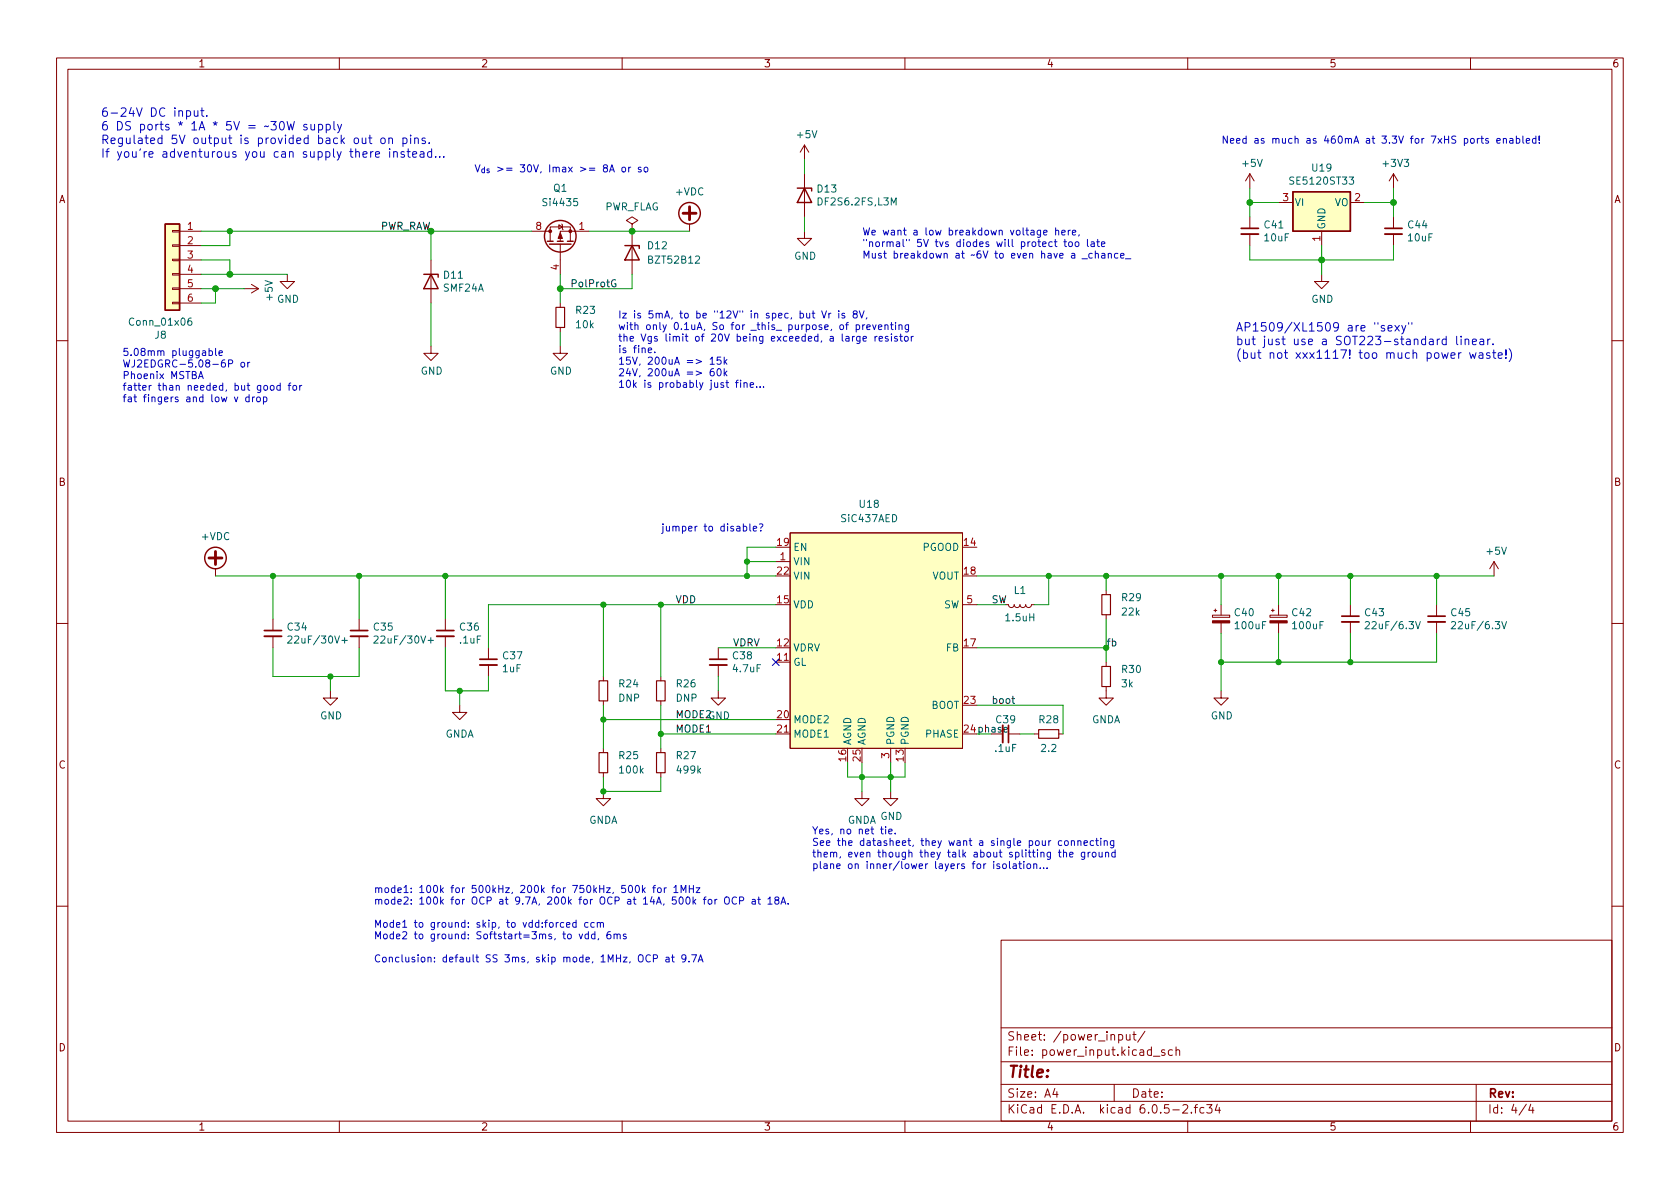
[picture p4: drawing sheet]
<svg xmlns="http://www.w3.org/2000/svg" width="297mm" height="210mm" viewBox="0 0 297 210" stroke-linecap="round" stroke-linejoin="round" font-family="sans-serif">
<g fill="none" stroke="#840000" stroke-width=".18">
<path d="M10 10.2h277v190.1h-277zM12 12.2h273v186.1h-273zM60 10.2v2M110 10.2v2M160 10.2v2M210 10.2v2M260 10.2v2M98.8 39.7l.6 .4-.6 .4zM99.3 39.6l.1 .1v.8l.2 .1M111.8 39.6l1-.6-1-.7-1.1 .7 1.1 .6v1.3M121.9 39.6v1.3M142.2 25.6v2.6"/>
<path d="M142.2 30.7v7.6M142.2 25.6l-.7 1.3M142.2 25.6l.8 1.3M221 30.7v2.6M221 38.3v2.1M221 30.7l-.8 1.3M221 30.7l.7 1.3M226.1 35.8h2.5M238.8 35.8h2.5M246.4 30.7v2.6M246.4 38.3v2.1M246.4 30.7l-.8 1.3"/>
<path d="M246.4 30.7l.7 1.3M30.5 53.5h1.2v.2h-1.2zM30.5 50.9h1.2v.3h-1.2zM30.5 48.4h1.2v.2h-1.2zM30.5 45.8h1.2v.3h-1.2zM30.5 43.3h1.2v.3h-1.2zM30.5 40.8h1.2v.2h-1.2zM31.7 40.9h3.9M31.7 43.4h3.9M31.7 46h3.9M31.7 48.5h3.9M31.7 51h3.9"/>
<path d="M31.7 53.6h3.9M43.2 51h2.5M44.4 50.3l1.3 .7M45.7 51l-1.3 .8M50.8 48.5v1.3h1.3l-1.3 1.2-1.3-1.2h1.3M76.2 46v7.6M94 40.9h3.3M97.3 42.7v-2.6h3.5v2.6M99.1 43.2v5.3M99.1 53.6v.8M99.1 57.9v.8M104.1 40.9h-5v1.8"/>
<path d="M111.8 40.9h.1M111.8 40.9v7.6M142.2 40.9v1.3h1.3l-1.3 1.2-1.2-1.2h1.2M221 41.4v2M233.7 48.5v1.3h1.2l-1.2 1.2-1.3-1.2h1.3M233.7 40.9v2.5M246.4 41.4v2M10 60.2h2M76.2 61.2v1.3h1.3l-1.3 1.2-1.3-1.2h1.3M99.1 61.2v1.3h1.2l-1.2 1.2-1.3-1.2h1.3M285 60.2h2M137.2 99.3h2.5"/>
<path d="M139.7 94.2h30.5v38.1h-30.5zM264.2 99.3l-.8 1.3M264.2 99.3v2.5M264.2 99.3l.7 1.3M10 110.2h2M38.1 100.6v1.2M48.3 109.5v2M48.3 112.5v2M63.5 109.5v2M63.5 112.5v2M78.7 109.5v2M78.7 112.5v2"/>
<path d="M86.4 114.5v2.1M86.4 117.6v2M106.7 119.6v.8M116.8 119.6v.8M127 114.5v2.1M127 117.6v2M137.2 117.1h2.5M170.2 106.9h2.5M182.9 106.9h-.5l-.2 .4-.3 .1-.4-.1-.1-.4-.2 .4-.3 .1-.4-.1-.2-.4-.2 .4-.4 .1-.3-.1-.1-.4-.2 .4-.4 .1-.3-.1-.1-.4M195.6 104.4v.8M195.6 108.7v.8M195.6 117.1v.8"/>
<path d="M214.4 108.8h3v.4h-3zM214.6 107.9h.5M214.9 107.7v.5M215.9 106.9v1.9M215.9 110.2v1.8M224.5 108.8h3.1v.4h-3.1zM224.8 107.9h.5M225 107.7v.5M226.1 106.9v1.9M226.1 110.2v1.8M238.8 106.9v2.1M238.8 110v2"/>
<path d="M254 106.9v2.1M254 110v2M285 110.2h2M58.4 122.2v1.2h1.3l-1.3 1.3-1.3-1.3h1.3M81.3 124.7v1.3h1.2l-1.2 1.2-1.3-1.2h1.3M106.7 139.9v1.3h1.2l-1.2 1.3-1.3-1.3h1.3M106.7 123.9v.8M106.7 132.3v.8M106.7 136.6v.8M116.8 123.9v.8M116.8 132.3v.8M116.8 136.6v.8"/>
<path d="M127 122.2v1.2h1.3l-1.3 1.3-1.3-1.3h1.3M137.2 129.8h2.5M152.4 139.9v1.3h1.3l-1.3 1.3-1.3-1.3h1.3M157.5 139.9v1.3h1.2l-1.2 1.3-1.3-1.3h1.3M157.5 132.3v2.6M178.3 129.8h2M182.9 129.8h.7M187.2 129.8h.8M195.6 121.4v2h1.2l-1.2 1.3-1.3-1.3h1.3M215.9 122.2v1.2h1.3l-1.3 1.3-1.3-1.3h1.3M10 160.2h2M177 166.3h108v32h-108z"/>
<path d="M285 160.2h2M60 198.3v2M110 198.3v2M160 198.3v2M177 194.8h108M177 191.8h108M177 187.8h108M177 181.8h108M186.5 192.5l-.4 1h1M186.9 193v1M197 191.8v3M197.8 183l.4-.1 .3 .3v.4l-.1 .3h-.6"/>
<path d="M199.1 182.9l.1 1h.4l.2-.1M199.8 182.9v1M200.3 182.9h.6M200.5 182.4v1.3l.4 .2M202.4 182.4l-1.3 1.9M203.9 186.8h1.2M205.9 185.7l-.3-.1-.2 .2v.3l.5 .1v.4h-.5M207.3 185.7l-.4-.1-.3 .3v.4l.1 .3h.6M207.9 185.8l.2-.2 .4 .1 .1 .9M207.9 185.1v1.5M209.1 195.5l.6-.2 .2 .2 .1 .3-.9 1h.9M210 198.3v2"/>
<path d="M210.6 196.7v.1M211.1 195.8h.6M211.7 195.3l-.3 .2v1.3M212.9 195.9l-.5-.1-.3 .3v.4l.2 .3h.6M213.4 195.3h.9l-.5 .6 .4 .1v.7l-.2 .1h-.4l-.2-.1M215.2 195.3l-.3 1h.9M215.6 195.8v1M260 198.3v2M261 191.8v6.5M269.9 195.3l-1.3 1.9M270.6 195.3l-.3 1h.9M271 195.8v1"/>
</g>
<path d="M219.5 41.4h3M244.9 41.4h3M46.7 112.5h3.1M62 112.5h3M77.2 112.5h3.1M84.8 117.6h3.1M125.5 117.6h3M237.2 110h3.1M252.5 110h3M177.3 128.3v3" fill="none" stroke="#840000" stroke-width=".33"/>
<path d="M219.5 40.4h3M244.9 40.4h3M46.7 111.5h3.1M62 111.5h3M77.2 111.5h3.1M84.8 116.6h3.1M125.5 116.6h3M237.2 109h3.1M252.5 109h3M178.3 128.3v3" fill="none" stroke="#840000" stroke-width=".3"/>
<g fill="#ffffc2" stroke="#ffffc2" stroke-width=".18">
<path d="M228.6 33.9h10.2v7h-10.2z"/>
<path d="M29.2 39.6h2.5v15.3h-2.5z"/>
<path d="M139.7 94.2h30.5v38.1h-30.5z"/>
</g>
<g fill="none" stroke="#840000" stroke-width=".25">
<path d="M29.2 39.6h2.5v15.3h-2.5zM141 33.3h2.5v.5M142.2 33.3l1.3 2.5h-2.5zM228.6 33.9h10.2v7h-10.2zM74.9 48.5h2.6v.5M76.2 48.5l1.3 2.5h-2.6zM96.8 42.7h1M97.2 43.2h3.8M98.6 42.7h1M100.3 42.7h1M110.5 43.4h2.5v.5M111.8 43.4l1.2 2.6h-2.5z"/>
<circle cx="121.9" cy="37.7" r="1.9"/>
<circle cx="99.1" cy="41.8" r="2.79"/>
<circle cx="38.1" cy="98.7" r="1.9"/>
</g>
<path d="M33.8 56.2l-.4 .1a.85 .85 0 0 0 0 1.2l.5-.1v-.4l-.2-.3-.4 .1-.1 .2M50.9 112.6l.5-.1 .2 .3-.8 .9h.8M60.4 113.2h1M66.1 112.6l.5-.1 .3 .3-.8 .9h.8M75.7 113.2h1M241.4 110l.5-.1 .2 .4-.8 .9h.8M250.3 109.9l.4 1.3 .4-1.3M256.6 110l.5-.1 .3 .4-.8 .9h.8M265.5 109.9l.4 1.3 .5-1.3" fill="none" stroke="#006464" stroke-width=".18"/>
<path d="M98.3 54.4h1.5v3.5h-1.5zM194.8 105.2h1.5v3.5h-1.5zM194.8 117.9h1.5v3.5h-1.5zM105.9 133.1h1.5v3.5h-1.5zM105.9 120.4h1.5v3.5h-1.5zM116.1 133.1h1.5v3.5h-1.5zM116.1 120.4h1.5v3.5h-1.5zM183.6 129h3.6v1.6h-3.6z" fill="none" stroke="#840000" stroke-width=".2"/>
<path d="M120.8 37.7h2.3M121.9 36.6v2.3M37 98.7h2.2M38.1 97.5v2.3" fill="none" stroke="#840000" stroke-width=".51"/>
<g fill="#840000" stroke="#840000" stroke-width=".18">
<path d="M99.1 41.1l.3 1.1h-.7z"/>
<path d="M224.5 109.8h3.1v.4h-3.1z"/>
<path d="M214.4 109.8h3v.4h-3z"/>
<circle cx="100.8" cy="40.9" r=".25"/>
<circle cx="97.3" cy="40.9" r=".25"/>
</g>
<path d="M177.5 129l.6-.1v-.2l-.4-.1-.2 .2 .1 .6h.5M178.9 123.5h.5M179.1 123.1v1.1l.3 .2" fill="none" stroke="#0f0f0f" stroke-width=".18"/>
<g fill="none" stroke="#0000c2" stroke-width=".18">
<path d="M33 19.6h.4l.3 .3v.4l-.1 .2h-.6M34.3 19.6l.1 .9 .4 .1 .2-.2M35 19.6v1M35.5 19.6h.6M35.7 19.1v1.3l.4 .2M36.6 20.4v.2M50.8 21.5l.3 1.5 .3-1.1 .3 1.1 .3-1.5M54.3 22.1l-.4-.1-.2 .2 .1 .2 .5 .2v.3h-.6M55 22v.9l.4 .1 .2-.2M55.6 22v1M56.3 22.1l.5-.1 .2 .3v.4l-.1 .2h-.6M56.3 22v1.5"/>
<path d="M57.7 22.1l.4-.1 .3 .3v.4l-.1 .2h-.6M57.7 22v1.5M59 21.5v1.3l.3 .2M59.7 22l.3 1M60.4 22l-.5 1.3-.2 .2M64 24.4l.1 .9 .4 .1 .2-.1M64.7 24.4v1M65.2 24.4h.6M65.4 23.9v1.3l.4 .2M66.4 27.3l.7-.1-.1-.3-.4-.1-.2 .2 .1 .7h.5M67.5 24.5l.3-.1 .3 .3v.4l-.3 .3-.3-.1-.2-.2v-.4zM68.8 24.5l.2-.1 .3 .1 .1 .9"/>
<path d="M68.8 24.4v1M68.9 26.3v.2M68.9 26.8v1M69.6 27l.2-.2 .4 .1v.9M69.6 26.8v1M71.2 24.5l.5-.1 .3 .3v.4l-.2 .2h-.6M71.2 24.4v1.5M71.5 26.9l-.4-.1-.2 .2 .1 .2 .5 .2v.3h-.6M72 26.8h.5M72.2 26.3v1.3l.3 .2M72.6 23.9v.1M72.6 24.4v1"/>
<path d="M73 27.3l.7-.1-.1-.3-.4-.1-.2 .2v.7h.6M73.3 24.5l.2-.1 .4 .1 .1 .9M73.3 24.4v1M74.3 26.9h.6l.1 .9M75 27.2h-.5a.29 .29 0 0 0-.3 .3 .29 .29 0 0 0 .3 .3l.5-.1M75.2 24.5l-.4-.1-.2 .2 .1 .2 .5 .2v.3h-.6M75.9 25.3v.1M76.3 26.9l-.4-.1-.3 .3v.4l.1 .2h.6M76.3 26.3v1.5M77 27.7v.1M77.7 27.7v.1M78.5 27.7v.1"/>
<path d="M110.1 29.6h.3l.2 .2v.4l-.2 .2-.3-.1-.2-.1zM111.2 29.6v.8M111.5 29.6l-.3 .2M113.3 29.6h-.3l-.1 .1v.2l.4 .1v.3h-.4M113.9 29.7l.2-.1 .4 .1v.5l-.1 .1-.3 .1-.2-.1zM261.6 24.5l-.4 .2M261.8 24.5h.5M262 24.1v1l.3 .2M263.1 24.5h-.3l-.1 .2v.1l.4 .2v.3h-.4M264.7 24.9l.6-.1-.1-.3h-.4l-.1 .2v.6h.5M265.8 24.6l.2-.1h.3l.1 .8M265.8 24.5v.8"/>
<path d="M267 24.5h.4l.1 .8M267.5 24.8h-.4l-.2 .2 .2 .3h.4M268.1 24.5h.4l.2 .2-.1 .6h-.5M268.1 24.1v1.2M269.3 24.1v1l.1 .2M269.9 24.9l.6-.1-.1-.3h-.4l-.1 .2v.6h.5M271.6 24.5h-.4l-.3 .2 .2 .6h.5M271.6 24.1v1.2M272.2 25.2v.1M272.2 24.1v.7M143.6 55.4h.5M143.8 55v1.1l.3 .1"/>
<path d="M145.3 55l.4 1.2 .4-1.2M146.5 55.4v.8M146.9 55.4l-.4 .2M148.3 55v.1M148.3 55.4v.8M149.3 55.5l-.3-.1-.2 .2 .1 .2 .4 .1v.3h-.5M151.1 55.5l-.3-.2 .1-.2 .2-.1h.3l.2 .2-.1 .2-.5 .2-.2 .2 .1 .3 .2 .1h.2l.3-.2v-.2l-.3-.3M151.1 59.5l-.4 .2M151.4 57.5l.4-.1 .2 .3-.1 .5h-.5M151.4 57.4v1.3M151.9 55l.5 1.2 .4-1.2M152.1 59.5v1l-.3 .3-.3-.1"/>
<path d="M152.1 59.5h-.4l-.3 .2 .2 .6h.5M152.5 57.4v.9M152.6 59.9l.6-.1-.1-.3h-.3l-.2 .2 .1 .6h.4M152.9 57.4l-.4 .3M153.3 56.2l-.2 .2M153.3 57.9l.6-.2-.1-.2-.4-.1-.1 .2v.6h.5M154.3 57.4l.3 .9 .3-.9M154.7 59.5v.8M155.1 59.5l-.4 .2M155.3 57.9l.6-.2v-.2l-.4-.1-.2 .2 .1 .6h.5M155.4 59.9l.6-.1v-.3h-.4l-.2 .2 .1 .6h.5M156.5 57.6l.1-.2 .4 .1v.8"/>
<path d="M156.5 57.4v.9M157 59.5h-.3l-.2 .2 .1 .1 .4 .2v.3h-.5M157.4 57.4h.5M157.6 57v1.1l.3 .2M157.6 59.1v.1M157.6 59.5v.8M158.3 57v.1M158.3 57.4v.9M158.6 59.5h-.3l-.1 .2v.1l.4 .2v.3h-.4M158.9 57.6l.2-.2 .3 .1 .1 .8M158.9 57.4v.9M159.1 59.5h.5"/>
<path d="M159.2 59.1v1l.4 .2M160 59.5h.3l.3 .2v.4l-.3 .2h-.3l-.1-.2zM160.6 57.4v1.1l-.2 .2-.3-.1M160.6 57.5l-.3-.1-.3 .3 .2 .5h.4M161.1 59.5v.8M161.5 59.5l-.4 .2M184.5 41.1l.6-.1v-.2l-.4-.1-.2 .2 .1 .6h.5M186 42.8h-.3l-.3 .2 .2 .5h.4M186.4 42.8h.5M186.6 42.3v1.1l.3 .2M186.6 40.8l.2-.1 .3 .1 .1 .8M186.6 40.3v1.3"/>
<path d="M187.7 41.1l.6-.1v-.2l-.4-.1-.2 .2 .1 .6h.5M188.1 42.8h.5M188.3 42.3v1.1l.3 .2M188.9 40.7v.9M189.1 42.8h.3l.2 .2v.4l-.2 .2-.3-.1-.2-.1zM189.2 40.7l-.3 .3M189.6 41.1l.6-.1v-.2l-.4-.1-.2 .2 .1 .6h.5M190.2 42.8h.3l.3 .2v.4l-.3 .2-.3-.1-.1-.1zM190.8 41.5l-.1 .2M191.3 45.8h1M192.3 42.3v1.1l.2 .2M192.9 42.8h.5l.1 .8"/>
<path d="M193.1 44.9l-.3-.1-.3 .2 .1 .6h.5M193.5 43.1h-.4l-.2 .2 .2 .3 .4-.1M193.7 44.9l.1-.1 .3 .1 .1 .7M193.7 44.4v1.2M193.9 42.8h.5M194.1 42.3v1.1l.3 .2M194.7 43.2l.7-.1-.1-.3h-.4l-.2 .1 .1 .6h.5M194.8 44.9h.5l.1 .7M195.4 45.1l-.5 .1-.2 .1 .2 .3h.5M196 44.9l.1-.1 .3 .1 .1 .7M196 44.8v.8M197.7 44.9l-.4-.1-.3 .2 .2 .6h.5"/>
<path d="M198.1 45.2l.6-.1v-.2l-.4-.1-.2 .2 .1 .6h.5M199 45.8h1M244.8 57.6l-.4-.1-.2 .3 .1 .2 .5 .1v.4h-.6M245.4 58l.7-.1v-.3l-.5-.1-.2 .3 .1 .7h.6M246.6 57.5l.8 1M247.4 57.5l-.8 1M247.8 57.5l.4 1M248.6 57.5l-.5 1.4-.3 .1M249.1 57v.3M249.6 57v.3M255.7 59.5v1.5M257.6 59.5v1.2l.2 .3"/>
<path d="M258.3 59.5v.1M258.3 60v1M259 60v1M263 60v1M263.5 60h-.3l-.2 .2M35.1 67l.4-1.3 .4 1.3M35.2 66.6h.6M37 62.1l.3-.1 .3 .3-.1 .5h-.5M37 61.6v1.3M38.1 61.6v1.1l.2 .2M38.7 62.4l.6-.1v-.2l-.4-.1-.2 .2 .1 .6h.5M40.4 64.3l.6-.1 .1-.1v-.3l-.7-.2v1.3"/>
<path d="M41.4 70.2l.3 .8 .3-.8M42.7 64.1h.3l.3 .2v.4l-.3 .2h-.3l-.1-.2zM43.8 64.1v.8M44 70.3l-.3-.1-.3 .2 .2 .6h.4M44 69.8v1.2M44.2 64.1l-.4 .2M44.6 70.2v.8M45 70.2l-.4 .2M45.5 70.3l.3-.1 .2 .2v.4l-.2 .2h-.3l-.1-.2zM46.6 70.3l.3-.1 .3 .2-.1 .6h-.5M46.6 70.2v1.3M46.8 68.2h.3l.2 .2v.4l-.2 .2-.3-.1-.2-.1z"/>
<path d="M47.9 68.2h.3l.3 .2v.4l-.3 .2-.3-.1-.1-.1zM49.5 68.2h-.3l-.3 .2 .2 .5h.4M49.5 67.7v1.3M50.9 68.2h.5M51.4 67.7l-.3 .2v1.1M51.9 68.2h.3l.2 .2v.4l-.2 .2-.3-.1-.1-.1zM53 68.2v.8M53.4 68.2l-.4 .2M114.6 62l.6-.2v-.2l-.4-.1-.2 .2 .1 .6h.5M115.8 62.3v.1M125.6 63.5l.3-.4v1.3M125.6 64.4h.7"/>
<path d="M126.2 65.2l-.4 .1a.85 .85 0 0 0 0 1.2l.4-.2 .1-.4-.3-.2h-.2l-.2 .2M126.9 65.3l.2-.1a.68 .68 0 0 1 .4 .6 .68 .68 0 0 1-.4 .7l-.2-.2-.1-.3zM127.4 63.1h-.6v.7l.2-.2 .4 .1 .1 .2-.1 .4-.1 .1-.5-.1M128 63.1v1.3M128 65.2v1.3M128.2 63.9l.3 .5M128.2 66l.3 .5M128.5 63.6l-.5 .5M128.5 65.6l-.5 .5M130 67.7h.5M130.5 67.2l-.3 .2v1.1M130.9 67.2v.2"/>
<path d="M130.9 67.7v.8M131.6 67.8l.1-.1h.3l.1 .8M131.6 67.7v.8M132.6 68.1l.6-.1v-.3h-.4l-.2 .1 .1 .6h.5M133.8 68.4v.1M134.4 68.4v.1M135 68.4v.1M255.7 60h-.4l-.3 .2v.5l.1 .2h.6M257.9 62.4v1M258.3 62.4h-.2l-.2 .3M259 60.1l.3-.1h.3l.1 1M259.8 62.4l.3 1 .3-.7 .3 .7 .3-1"/>
<path d="M260.3 60.5l.7-.2v-.3h-.5l-.2 .2 .1 .7h.6M261.5 62.4h.6l.1 1M261.7 60h.6v1M262.2 62.7l-.5 .1a.29 .29 0 0 0-.2 .3 .29 .29 0 0 0 .2 .3l.5-.1M262.3 60.3l-.5 .1a.29 .29 0 0 0-.2 .3 .29 .29 0 0 0 .2 .3l.5-.1M263.4 62.4h-.4l-.2 .2 .1 .2 .5 .1v.4h-.6M263.9 62.4h.6M264 60.8v.2M264.1 61.9v1.3l.4 .2M264.9 62.9l.7-.2-.1-.3h-.4l-.2 .2 .1 .7h.5M266.3 63.2v.2M266.3 61.9v.9"/>
<path d="M266.8 61.7a1.72 1.72 0 0 1 0 2.2M131.4 93.1h.4l.2 .2-.1 .5h-.5M132.6 92.6v1.1l.2 .2M133.2 93.5l.6-.1-.1-.3h-.3l-.2 .1v.6h.5M134.3 92.7l.4-.1 .2 .2-.4 .6M134.5 93.8v.1M112.5 156.6h.1a.68 .68 0 0 1 .5 .6 .68 .68 0 0 1-.5 .6 .84 .84 0 0 1-.1-1.2zM113.6 156.6v1.2M113.7 157.4l.4 .4M114.1 157l-.5 .5M115.4 157h.5M115.9 156.6l-.3 .2v1"/>
<path d="M116.4 157.1l.3-.1 .2 .2v.4l-.2 .2h-.3l-.1-.2zM117.5 157v.8M117.8 157l-.3 .2M119.2 156.9l.3-.3v1.2M119.2 157.8h.7M120.4 157.8v-1.2l.4 .9 .5-.9v1.2M121.9 156.6v1.2M121.9 157.2h.7M122.6 156.6v1.2M123.1 157h.7l-.7 .8h.7M124.4 159h.4M124.8 158.6l-.3 .2v1.1"/>
<path d="M125.3 159.1l.3-.1 .3 .3v.3l-.3 .3-.3-.1-.1-.2zM126.4 159v.9M126.8 159l-.4 .3M128.2 158.8l.2-.2a.43 .43 0 0 1 .6 .4v.5a.42 .42 0 0 1-.5 .4 .42 .42 0 0 1-.4-.4zM130.2 158.7a.6 .6 0 0 0-.8 .5 .6 .6 0 0 0 .6 .7l.2-.1M130.8 159.3l.6-.1 .1-.2-.1-.3-.6-.1v1.3M133 159.1h.5v.8M133.5 159.3l-.4 .1-.2 .2 .2 .3 .4-.1M134 159h.5M134.2 158.6v1.1l.3 .2M135.8 159l.3-.4v1.3M135.8 159.9h.7"/>
<path d="M137.2 159.2l-.2-.3 .1-.2 .1-.1 .4 .1 .1 .2v.1l-.6 .2-.1 .2 .1 .4 .1 .1h.3l.2-.3v-.3l-.2-.1M138.1 159.9l.4-1.3 .4 1.3M138.2 159.5h.6M139.4 159.8v.1M155.7 146.6h.5M155.9 146.2v1.1l.3 .2M156.6 146.2v.1M156.6 146.6v.9M157.1 147l.6-.1v-.2l-.4-.1-.2 .2 .1 .6h.5M158.3 147.3v.2M176.7 152.8h-.3l-.2 .1 .1 .2 .4 .1v.3h-.5M177.4 152.8h.3l.2 .2v.4l-.2 .2-.3-.1-.1-.1z"/>
<path d="M178.5 152.3v1.1l.2 .2M179.1 152.8h.5l.1 .8M179.7 153.1h-.4l-.2 .2 .2 .3 .4-.1M180.1 152.8h.5M180.3 152.3v1.1l.3 .2M181 152.8v.8M181.7 152.8h.3l.2 .2v.4l-.2 .2-.3-.1-.1-.1zM182.8 152.9l.2-.1h.3v.8M182.8 152.8v.8M183.9 153.5v.1M184.5 153.5v.1M185.1 153.5v.1"/>
<path d="M187.1 150.7h.5M187.3 150.3v1.1l.3 .2M187.7 148.7h-.3l-.3 .2 .2 .5h.4M188 150.8l.2-.1 .3 .1 .1 .8M188 150.3v1.3M188.3 148.7h.3l.3 .2v.4l-.3 .2-.3-.1-.1-.1zM189.1 151.1l.6-.1v-.2l-.4-.1-.2 .2 .1 .6h.5M189.4 148.8l.2-.1h.3l.1 .8M189.4 148.7v.8M190.6 148.8l.2-.1h.3v.8M190.6 148.7v.8M191.7 149.1l.6-.1-.1-.3h-.4l-.1 .1v.6h.5"/>
<path d="M191.8 150.7v1l-.3 .3-.3-.1M191.8 150.8l-.4-.1-.2 .2 .1 .6h.5M192.4 150.7v.9M192.8 150.7l-.4 .2M193.2 150.8l.3-.1 .3 .2v.4l-.3 .3-.3-.1-.1-.2zM193.4 148.7h-.4l-.2 .2 .1 .5h.5M193.7 148.7h.5M193.9 148.2v1.1l.3 .2M194.3 150.7l.1 .8 .3 .1 .2-.2M194.6 148.2v.2M194.6 148.7v.8M194.9 150.7v.9"/>
<path d="M195.2 148.8l.2-.1h.3l.1 .8M195.2 148.7v.8M195.5 150.8l.2-.1 .3 .1v.8M195.5 150.7v.9M196.9 148.7v1l-.2 .2h-.3M196.9 148.7h-.3l-.3 .2 .1 .5h.5M197.2 150.8l-.4-.1-.2 .2 .1 .6h.5M197.2 150.3v1.3M99.7 163.2l-.4-.1-.2 .3 .1 .5h.5M100.2 163.6l.6-.2-.1-.2-.4-.1-.1 .2v.6h.5M101.9 163.2l-.4-.1-.2 .3 .1 .5h.5M101.9 162.7v1.3"/>
<path d="M102.4 165.2l.3 .8 .3-.8M104 163.2l-.4-.1-.2 .3 .1 .5h.5M104 165.2h-.3l-.3 .2 .2 .6h.4M104 164.7v1.3M105.1 163.2l-.4-.1-.2 .3 .1 .5h.5M105.2 165.2h-.4l-.2 .2 .1 .6h.5M105.2 164.7v1.3M105.6 163.2l.2-.1 .3 .1 .1 .8M105.6 163.1v.9M105.8 166l-.1 .2M106.2 163.3l.1-.2 .3 .1 .1 .8M107.9 164.7l-.4 .1a.86 .86 0 0 0 0 1.2l.5-.1v-.4l-.2-.3h-.3l-.2 .3"/>
<path d="M108.6 165.3l.2-.1h.3v.8M108.6 165.2v.8M109.1 165.4l.2-.2h.3l.1 .8M110.7 165.2h-.3l-.2 .2 .1 .1 .4 .2v.3h-.5M115 169a.6 .6 0 0 0-.9 .4 .6 .6 0 0 0 .6 .7l.3-.1M115.5 169.5l.6-.1 .2-.1-.1-.3-.7-.2v1.3M117.8 169.3h.4l.1 .8M118.3 169.6h-.4l-.2 .2 .2 .3 .4-.1M118.7 169.3h.5M118.9 168.8v1.1l.3 .2M121.3 169.4l-.3 .2h-.2l-.3-.2 .2-.5 .3-.1 .2 .2a.84 .84 0 0 1-.3 1.1h-.2M121.8 170v.1"/>
<path d="M122.3 168.8h.8l-.5 1.3M123.4 170.1l.5-1.3 .4 1.3M123.6 169.7h.6"/>
</g>
<g fill="none" stroke="#009600" stroke-width=".18">
<path d="M142.2 28.2v2.5M142.2 38.3v2.6M221 35.8h5.1M221 33.3v5M241.3 35.8h5.1M246.4 33.3v5M35.6 40.9h58.4M35.6 48.5h15.2M35.6 46h5v2.5M35.6 51h7.6M38.1 51v2.6h-2.5M40.6 40.9v2.5h-5"/>
<path d="M76.2 40.9v5.1M76.2 53.6v7.6M99.1 48.5v5.1M99.1 58.7v2.5M104.1 40.9h17.8M111.8 48.5v2.5h-12.7M221 43.4v2.6h25.4v-2.6M233.7 43.4v5.1M132.1 99.3h5.1M137.2 96.8h-5.1v5M38.1 101.8h99.1M48.3 101.8v7.7"/>
<path d="M48.3 114.5v5.1h15.2v-5.1M58.4 119.6v2.6M63.5 101.8v7.7M78.7 114.5v7.7h7.7v-2.6M78.7 101.8v7.7M106.7 106.9v12.7M116.8 106.9v12.7M127 114.5h10.2M127 119.6v2.6M137.2 106.9h-50.8v7.6M172.7 101.8h91.5M172.7 106.9h5.1"/>
<path d="M172.7 114.5h22.9M185.4 101.8v5.1h-2.5M195.6 101.8v2.6M195.6 109.5v7.6M215.9 101.8v5.1M215.9 112v10.2M226.1 101.8v5.1M226.1 112v5.1M238.8 101.8v5.1M238.8 112v5.1M254 112v5.1h-38.1M254 101.8v5.1"/>
<path d="M81.3 122.2v2.5M106.7 137.4v2.5h10.1v-2.5M106.7 127.2h30.5M106.7 124.7v7.6M116.8 124.7v7.6M116.8 129.8h20.4M149.9 134.9v2.5h10.1v-2.5M152.4 134.9v5M157.5 134.9v5M172.7 124.7h15.3v5.1M180.3 129.8h2.6"/>
</g>
<path d="M136.6 116.5l1.2 1.2M137.8 116.5l-1.2 1.2" fill="none" stroke="#000084" stroke-width=".18"/>
<g fill="#009600" stroke="#009600" stroke-width=".18">
<circle cx="238.8" cy="117.1" r=".46"/>
<circle cx="226.1" cy="117.1" r=".46"/>
<circle cx="233.7" cy="46" r=".51"/>
<circle cx="238.8" cy="101.8" r=".46"/>
<circle cx="221" cy="35.8" r=".51"/>
<circle cx="226.1" cy="101.8" r=".46"/>
<circle cx="254" cy="101.8" r=".46"/>
<circle cx="246.4" cy="35.8" r=".51"/>
<circle cx="76.2" cy="40.9" r=".51"/>
<circle cx="38.1" cy="51" r=".51"/>
<circle cx="40.6" cy="48.5" r=".51"/>
<circle cx="40.6" cy="40.9" r=".46"/>
<circle cx="99.1" cy="51" r=".51"/>
<circle cx="48.3" cy="101.8" r=".46"/>
<circle cx="63.5" cy="101.8" r=".46"/>
<circle cx="116.8" cy="106.9" r=".46"/>
<circle cx="106.7" cy="106.9" r=".46"/>
<circle cx="78.7" cy="101.8" r=".46"/>
<circle cx="58.4" cy="119.6" r=".46"/>
<circle cx="215.9" cy="101.8" r=".46"/>
<circle cx="195.6" cy="114.5" r=".46"/>
<circle cx="157.5" cy="137.4" r=".46"/>
<circle cx="215.9" cy="117.1" r=".46"/>
<circle cx="116.8" cy="129.8" r=".46"/>
<circle cx="132.1" cy="101.8" r=".46"/>
<circle cx="81.3" cy="122.2" r=".46"/>
<circle cx="106.7" cy="127.2" r=".46"/>
<circle cx="132.1" cy="99.3" r=".46"/>
<circle cx="106.7" cy="139.9" r=".46"/>
<circle cx="195.6" cy="101.8" r=".46"/>
<circle cx="185.4" cy="101.8" r=".46"/>
<circle cx="152.4" cy="137.4" r=".46"/>
<circle cx="111.8" cy="40.9" r=".51"/>
</g>
<text font-size="2.8" fill="#840000" x="178" y="190.6">Title:</text>
<g font-size="2.1" fill="#0000c2">
<text x="17.8" y="20.6">6-24V DC input.</text>
<text x="17.8" y="23.1">6 DS ports * 1A * 5V = ~30W supply</text>
<text x="17.8" y="25.5">Regulated 5V output is provided back out on pins.</text>
<text x="17.8" y="27.9">If you're adventurous you can supply there instead...</text>
<text x="218.4" y="58.6">AP1509/XL1509 are &quot;sexy&quot;</text>
<text x="218.4" y="61">but just use a SOT223-standard linear.</text>
<text x="218.4" y="63.4">(but not xxx1117! too much power waste!)</text>
</g>
<g font-size="2.1" fill="#840000">
<text x="178" y="184">Sheet: /power_input/</text>
<text x="178" y="186.7">File: power_input.kicad_sch</text>
<text x="178" y="196.9">KiCad E.D.A. kicad 6.0.5-2.fc34</text>
<text x="178" y="194.1">Size: A4</text>
<text x="200" y="194.1">Date:</text>
<text x="263" y="194.1">Rev:</text>
<text x="263" y="196.9">Id: 4/4</text>
</g>
<g font-size="1.8" fill="#840000">
<text x="35" y="11.9">1</text>
<text x="85" y="11.9">2</text>
<text x="135" y="11.9">3</text>
<text x="185" y="11.9">4</text>
<text x="235" y="11.9">5</text>
<text x="285" y="11.9">6</text>
<text x="10.3" y="35.9">A</text>
<text x="285.3" y="35.9">A</text>
<text x="10.3" y="85.9">B</text>
<text x="285.3" y="85.9">B</text>
<text x="10.3" y="135.9">C</text>
<text x="285.3" y="135.9">C</text>
<text x="10.3" y="185.9">D</text>
<text x="285.3" y="185.9">D</text>
<text x="35" y="199.9">1</text>
<text x="85" y="199.9">2</text>
<text x="135" y="199.9">3</text>
<text x="185" y="199.9">4</text>
<text x="235" y="199.9">5</text>
<text x="285" y="199.9">6</text>
</g>
<g font-size="1.8" fill="#006464">
<text x="141" y="24.4">+5V</text>
<text x="219.8" y="29.5">+5V</text>
<text x="244.7" y="29.5">+3V3</text>
<text x="97.9" y="33.9">Q1</text>
<text x="119.5" y="34.5">+VDC</text>
<text x="144.6" y="34">D13</text>
<text x="228.4" y="32.6">SE5120ST33</text>
<text x="232.1" y="30.3">U19</text>
<text x="96.3" y="36.4">Si4435</text>
<text x="106.8" y="37.2">PWR_FLAG</text>
<text x="144.9" y="36.3">DF2S6.2FS,L3M</text>
<text x="223.6" y="40.4">C41</text>
<text x="228.9" y="36.4">VI</text>
<text x="234.3" y="40.6" transform="rotate(-90 234.3 40.6)">GND</text>
<text x="236" y="36.4">VO</text>
<text x="249" y="40.4">C44</text>
<text x="114.6" y="44.1">D12</text>
<text x="114.8" y="46.6">BZT52B12</text>
<text x="140.4" y="45.9">GND</text>
<text x="223.6" y="42.7">10uF</text>
<text x="249" y="42.7">10uF</text>
<text x="48.2" y="53" transform="rotate(-90 48.2 53)">+5V</text>
<text x="49" y="53.5">GND</text>
<text x="78.5" y="51.6">SMF24A</text>
<text x="78.5" y="49.3">D11</text>
<text x="231.8" y="53.5">GND</text>
<text x="23.2" y="57.6">Conn_01x06</text>
<text x="27.4" y="59.9">J8</text>
<text x="101.9" y="55.5">R23</text>
<text x="101.9" y="58">10k</text>
<text x="74.4" y="66.2">GND</text>
<text x="97.2" y="66.2">GND</text>
<text x="152" y="89.8">U18</text>
<text x="35.7" y="95.5">+VDC</text>
<text x="148.9" y="92.3">SiC437AED</text>
<text x="140.2" y="97.4">EN</text>
<text x="140.2" y="99.9">VIN</text>
<text x="163.1" y="97.4">PGOOD</text>
<text x="262.9" y="98.1">+5V</text>
<text x="140.2" y="107.6">VDD</text>
<text x="140.2" y="102.5">VIN</text>
<text x="164.8" y="102.5">VOUT</text>
<text x="166.8" y="107.6">SW</text>
<text x="179.3" y="105">L1</text>
<text x="198.4" y="106.3">R29</text>
<text x="50.9" y="111.5">C34</text>
<text x="51.8" y="113.8">22uF/30V+</text>
<text x="66.1" y="111.5">C35</text>
<text x="67" y="113.8">22uF/30V+</text>
<text x="81.3" y="113.8">.1uF</text>
<text x="81.4" y="111.5">C36</text>
<text x="177.9" y="109.9">1.5uH</text>
<text x="198.4" y="108.8">22k</text>
<text x="218.4" y="109">C40</text>
<text x="218.5" y="111.3">100uF</text>
<text x="228.5" y="109">C42</text>
<text x="228.7" y="111.3">100uF</text>
<text x="241.4" y="109">C43</text>
<text x="242.1" y="111.2">22uF/6.3V</text>
<text x="256.6" y="109">C45</text>
<text x="257.3" y="111.2">22uF/6.3V</text>
<text x="88.9" y="118.9">1uF</text>
<text x="89" y="116.6">C37</text>
<text x="129.6" y="116.6">C38</text>
<text x="129.7" y="118.9">4.7uF</text>
<text x="140.2" y="117.7">GL</text>
<text x="140.2" y="115.2">VDRV</text>
<text x="167.3" y="115.2">FB</text>
<text x="198.4" y="119">R30</text>
<text x="109.4" y="124.1">DNP</text>
<text x="109.5" y="121.5">R24</text>
<text x="119.5" y="124.1">DNP</text>
<text x="119.7" y="121.5">R26</text>
<text x="164.6" y="125.3">BOOT</text>
<text x="198.3" y="121.5">3k</text>
<text x="56.6" y="127.2">GND</text>
<text x="78.7" y="130.4">GNDA</text>
<text x="140.2" y="127.9">MODE2</text>
<text x="140.2" y="130.4">MODE1</text>
<text x="150.5" y="131.8" transform="rotate(-90 150.5 131.8)">AGND</text>
<text x="153" y="131.8" transform="rotate(-90 153 131.8)">AGND</text>
<text x="158.1" y="131.8" transform="rotate(-90 158.1 131.8)">PGND</text>
<text x="160.7" y="131.8" transform="rotate(-90 160.7 131.8)">PGND</text>
<text x="163.6" y="130.4">PHASE</text>
<text x="176.2" y="127.9">C39</text>
<text x="183.8" y="127.9">R28</text>
<text x="193" y="127.9">GNDA</text>
<text x="214.1" y="127.2">GND</text>
<text x="109.5" y="134.2">R25</text>
<text x="109.7" y="136.8">100k</text>
<text x="119.7" y="134.2">R27</text>
<text x="119.8" y="136.8">499k</text>
<text x="176" y="133">.1uF</text>
<text x="184.2" y="133">2.2</text>
<text x="104.1" y="145.7">GNDA</text>
<text x="149.8" y="145.7">GNDA</text>
<text x="155.6" y="145">GND</text>
</g>
<g font-size="1.8" fill="#0000c2">
<text x="215.9" y="25.4">Need as much as 460mA at 3.3V for 7xHS ports enabled!</text>
<text x="83.8" y="30.5">V_{ds} &gt;= 30V, Imax &gt;= 8A or so</text>
<text x="152.4" y="41.6">We want a low breakdown voltage here,</text>
<text x="152.4" y="43.7">&quot;normal&quot; 5V tvs diodes will protect too late</text>
<text x="152.4" y="45.7">Must breakdown at ~6V to even have a _chance_</text>
<text x="109.2" y="56.3">Iz is 5mA, to be &quot;12V&quot; in spec, but Vr is 8V,</text>
<text x="109.2" y="58.3">with only 0.1uA, So for _this_ purpose, of preventing</text>
<text x="21.6" y="62.9">5.08mm pluggable</text>
<text x="21.6" y="65">WJ2EDGRC-5.08-6P or</text>
<text x="109.2" y="60.4">the Vgs limit of 20V being exceeded, a large resistor</text>
<text x="109.2" y="62.4">is fine.</text>
<text x="109.2" y="64.5">15V, 200uA =&gt; 15k</text>
<text x="21.6" y="67">Phoenix MSTBA</text>
<text x="21.6" y="69.1">fatter than needed, but good for</text>
<text x="21.6" y="71.1">fat fingers and low v drop</text>
<text x="109.2" y="66.5">24V, 200uA =&gt; 60k</text>
<text x="109.2" y="68.6">10k is probably just fine...</text>
<text x="116.8" y="94">jumper to disable?</text>
<text x="143.5" y="147.5">Yes, no net tie.</text>
<text x="143.5" y="149.6">See the datasheet, they want a single pour connecting</text>
<text x="143.5" y="151.6">them, even though they talk about splitting the ground</text>
<text x="143.5" y="153.7">plane on inner/lower layers for isolation...</text>
<text x="66" y="157.9">mode1: 100k for 500kHz, 200k for 750kHz, 500k for 1MHz</text>
<text x="66" y="159.9">mode2: 100k for OCP at 9.7A, 200k for OCP at 14A, 500k for OCP at 18A.</text>
<text x="66" y="164">Mode1 to ground: skip, to vdd:forced ccm</text>
<text x="66" y="166.1">Mode2 to ground: Softstart=3ms, to vdd, 6ms</text>
<text x="66" y="170.2">Conclusion: default SS 3ms, skip mode, 1MHz, OCP at 9.7A</text>
</g>
<g font-size="1.8" fill="#a90000">
<text x="226.8" y="35.6">3</text>
<text x="239.5" y="35.6">2</text>
<text x="33.2" y="40.6">1</text>
<text x="94.8" y="40.6">8</text>
<text x="102.4" y="40.6">1</text>
<text x="33.2" y="43.2">2</text>
<text x="33.2" y="45.7">3</text>
<text x="98.8" y="47.7" transform="rotate(-90 98.8 47.7)">4</text>
<text x="233.4" y="42.7" transform="rotate(-90 233.4 42.7)">1</text>
<text x="33.2" y="48.3">4</text>
<text x="33.2" y="50.8">5</text>
<text x="33.2" y="53.3">6</text>
<text x="137.4" y="96.5">19</text>
<text x="137.4" y="101.6">22</text>
<text x="137.9" y="99.1">1</text>
<text x="170.5" y="96.5">14</text>
<text x="170.5" y="101.6">18</text>
<text x="137.4" y="106.7">15</text>
<text x="171" y="106.7">5</text>
<text x="137.4" y="116.8">11</text>
<text x="137.4" y="114.3">12</text>
<text x="170.5" y="114.3">17</text>
<text x="170.5" y="124.5">23</text>
<text x="137.4" y="127">20</text>
<text x="137.4" y="129.5">21</text>
<text x="149.6" y="134.6" transform="rotate(-90 149.6 134.6)">16</text>
<text x="152.1" y="134.6" transform="rotate(-90 152.1 134.6)">25</text>
<text x="157.2" y="134.1" transform="rotate(-90 157.2 134.1)">3</text>
<text x="159.8" y="134.6" transform="rotate(-90 159.8 134.6)">13</text>
</g>
<g font-size="1.8" fill="#0f0f0f">
<text x="66.9" y="40.6">PWR_RAW</text>
<text x="101.6" y="50.8">PolProtG</text>
<text x="119.4" y="106.7">VDD</text>
<text x="175.3" y="106.7">SW</text>
<text x="129.5" y="114.3">VDRV</text>
<text x="195.6" y="114.3">fb</text>
<text x="175.3" y="124.4">boot</text>
<text x="119.4" y="127">MODE2GND</text>
<text x="119.4" y="129.5">MODE1</text>
</g>
<text font-size="1.8" fill="#009600" x="170.5" y="129.5">24phase</text>
</svg>
